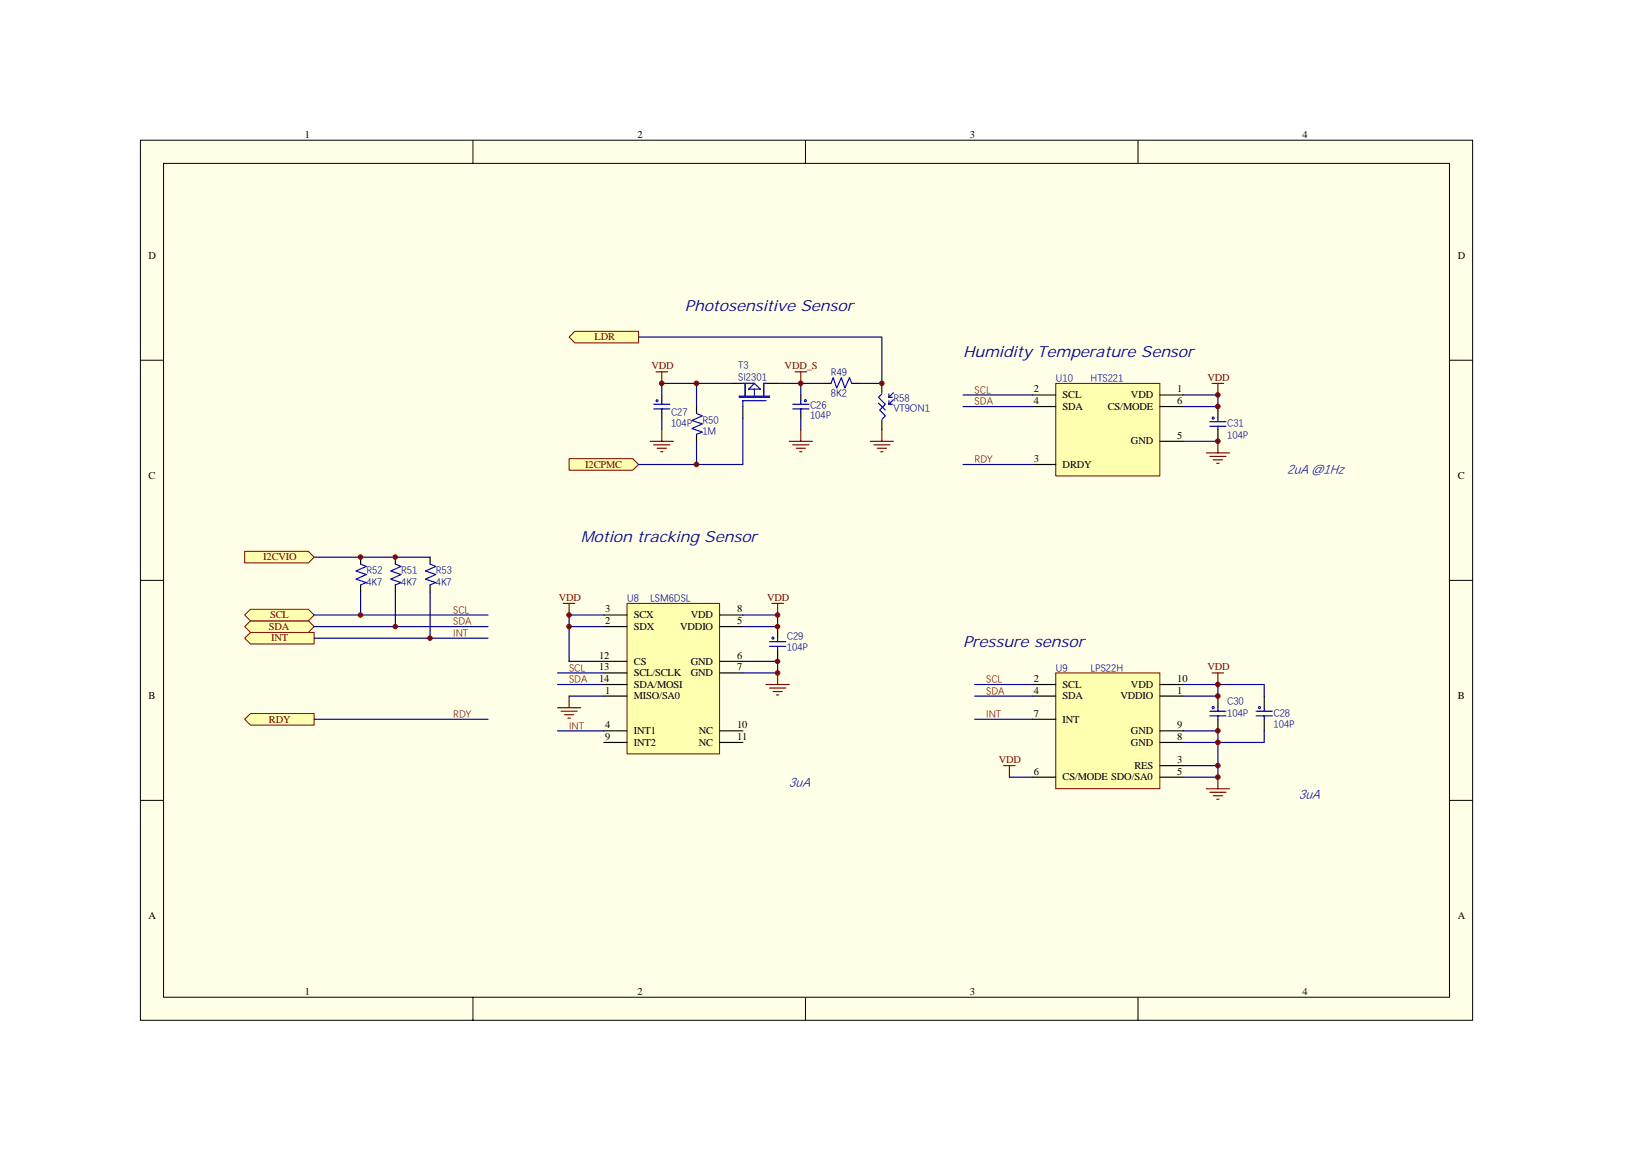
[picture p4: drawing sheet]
<svg xmlns="http://www.w3.org/2000/svg" width="297mm" height="210mm" viewBox="0 0 297 210" stroke-linecap="round" stroke-linejoin="round" font-family="sans-serif">
<path d="M25.4 25.4h241v159.1h-241z" fill="#ffffe8"/>
<g fill="none" stroke="#000" stroke-width=".18">
<path d="M25.4 25.4h241v159.1h-241zM29.6 29.5h232.6v150.9h-232.6zM85.6 25.4v4.1M145.7 25.4v4.1M205.9 25.4v4.1M25.4 65.2h4.2M262.2 65.2h4.2M25.4 105h4.2M262.2 105h4.2M25.4 144.8h4.2M262.2 144.8h4.2M85.6 180.4v4.2"/>
<path d="M145.7 180.4v4.2M205.9 180.4v4.2"/>
</g>
<path d="M191 121.7h18.8v20.9h-18.8z" fill="#ffffb0"/>
<path d="M191 121.7h18.8v20.9h-18.8z" fill="none" stroke="#800000" stroke-width=".18"/>
<g fill="none" stroke="#000" stroke-width=".21">
<path d="M159.5 69.3v1.7M159.5 76.1v1.6M186.8 125.9h4.2M186.8 123.8h4.2M186.8 130.1h4.2M209.8 125.9h4.2M209.8 123.8h4.2M209.8 138.5h4.2M209.8 134.3h4.2M209.8 132.2h4.2M220.3 125.9v2.1M220.3 130.1v2.1"/>
<path d="M186.8 140.6h4.2M209.8 140.6h4.2"/>
</g>
<g fill="none" stroke="#800000" stroke-width=".21">
<path d="M143.8 67.2h2.1M144.9 67.2v2.1M157.4 79.8h4.2M159.5 77.7v2.1M158.1 80.5h2.9M158.7 81.1h1.7M159.3 81.7h.4M181.5 138.5h2.1M182.6 138.5v2.1M219.3 121.7h2.1M220.3 121.7v2.1M218.2 142.7h4.2"/>
<path d="M218.9 143.3h2.9M219.5 143.9h1.7M220.1 144.5h.4M220.3 140.6v2.1"/>
</g>
<path d="M155.3 69.3h4.2M176.3 123.8h10.5M176.3 125.9h10.5M176.3 130.1h10.5" fill="none" stroke="#000080" stroke-width=".21"/>
<path d="M158.9 72.9l1.3 1.3M159.5 71.2l-.6 .7 1.3 1.2-1.1 1.1 1.1 1-.7 .6M160.8 71.9h.6M160.8 73.1h.6M161.6 71l-.8 .9v-.7M161.6 72.3l-.8 .8v-.6M218.9 129.5h2.9M218.9 128.6h2.9M220.3 128v.6M220.3 129.5v.6" fill="none" stroke="#00f" stroke-width=".21"/>
<circle cx="219.5" cy="128" r=".2" fill="#c0c0c0" stroke="#00f" stroke-width=".18"/>
<path d="M144.9 69.3h4.2" fill="none" stroke="#000080" stroke-width=".21"/>
<path d="M228.7 125.9v2.1M228.7 130.1v2.1" fill="none" stroke="#000" stroke-width=".21"/>
<path d="M227.2 129.5h3M227.2 128.6h3M228.7 128v.6M228.7 129.5v.6" fill="none" stroke="#00f" stroke-width=".21"/>
<circle cx="227.8" cy="128" r=".2" fill="#c0c0c0" stroke="#00f" stroke-width=".18"/>
<g fill="#ffffb0" stroke="#800000" stroke-width=".18">
<path d="M103 61l1-1.1h11.5v2.1h-11.5z" fill-rule="evenodd"/>
<path d="M44.3 115.4l1-1h11.5v2.1h-11.5z" fill-rule="evenodd"/>
</g>
<path d="M56.8 100.8h21M71.5 107.1v6.2M77.8 107.1v8.3" fill="none" stroke="#000080" stroke-width=".21"/>
<g fill="#ffffb0" stroke="#800000" stroke-width=".18">
<path d="M44.3 113.3l1-1h10.5l1 1-1 1.1h-10.5z" fill-rule="evenodd"/>
<path d="M44.3 111.2l1-1h10.5l1 1-1 1.1h-10.5z" fill-rule="evenodd"/>
</g>
<path d="M144.9 71.4v1.1M144.9 74.6v1" fill="none" stroke="#000" stroke-width=".21"/>
<path d="M143.4 74h2.9M143.4 73.1h2.9M144.9 72.5v.6M144.9 74v.6" fill="none" stroke="#00f" stroke-width=".21"/>
<path d="M145.6 72.3h.2v.3h-.2z" fill-rule="evenodd" fill="#c0c0c0" stroke="#00f" stroke-width=".18"/>
<path d="M140.7 113.3v2.1M140.7 117.5v2.1" fill="none" stroke="#000" stroke-width=".21"/>
<path d="M139.2 116.9h3M139.2 116.1h3M140.7 115.4v.7M140.7 116.9v.6" fill="none" stroke="#00f" stroke-width=".21"/>
<path d="M139.7 115.3h.3v.2h-.3z" fill-rule="evenodd" fill="#c0c0c0" stroke="#00f" stroke-width=".18"/>
<path d="M71.5 100.8v1.2M71.5 105.8v1.3M77.8 100.8v1.2M77.8 105.8v1.3" fill="none" stroke="#000" stroke-width=".21"/>
<path d="M71.5 102l1.1 .4-1.9 .9 1.9 .6-1.9 .9 1.9 .6-1.1 .4M77.8 102l1 .4-1.8 .9 1.8 .6-1.8 .9 1.8 .6-1 .4" fill="none" stroke="#00f" stroke-width=".21"/>
<path d="M191 69.4h18.8v16.7h-18.8z" fill="#ffffb0"/>
<path d="M191 69.3h18.8v16.8h-18.8z" fill="none" stroke="#800000" stroke-width=".18"/>
<path d="M186.8 71.4h4.2M186.8 73.5h4.2M209.8 79.8h4.2M209.8 71.4h4.2M209.8 73.5h4.2M220.3 73.5v2.1M220.3 77.7v2.1M186.8 84h4.2" fill="none" stroke="#000" stroke-width=".21"/>
<path d="M219.3 69.3h2.1M220.3 69.3v2.1M220.3 79.8v2.1M218.2 81.9h4.2M218.9 82.5h2.9M219.5 83.2h1.7M220.1 83.8h.4" fill="none" stroke="#800000" stroke-width=".21"/>
<path d="M218.9 77.1h2.9M218.9 76.3h2.9M220.3 75.6v.7M220.3 77.1v.6" fill="none" stroke="#00f" stroke-width=".21"/>
<circle cx="219.5" cy="75.6" r=".2" fill="#c0c0c0" stroke="#00f" stroke-width=".18"/>
<path d="M149.1 69.3h1.2M154.1 69.3h1.2M65.2 100.8v1.2M65.2 105.8v1.3" fill="none" stroke="#000" stroke-width=".21"/>
<path d="M150.3 69.3l.4-1 .7 1.9 .8-1.9 .6 1.9 .9-1.9 .4 1M65.2 102l1.1 .4-1.9 .9 1.9 .6-1.9 .9 1.9 .6-1.1 .4" fill="none" stroke="#00f" stroke-width=".21"/>
<path d="M65.2 107.1v4.1" fill="none" stroke="#000080" stroke-width=".21"/>
<path d="M44.3 99.7h11.5l1 1.1-1 1h-11.5z" fill-rule="evenodd" fill="#ffffb0" stroke="#800000" stroke-width=".18"/>
<path d="M56.8 111.2h31.5M56.8 113.3h31.5M56.8 115.4h31.5" fill="none" stroke="#000080" stroke-width=".21"/>
<path d="M113.5 109.2h16.7v27.2h-16.7z" fill="#ffffb0"/>
<path d="M113.4 109.1h16.8v27.3h-16.8z" fill="none" stroke="#800000" stroke-width=".18"/>
<g fill="none" stroke="#000" stroke-width=".21">
<path d="M109.2 113.3h4.2M109.2 111.2h4.2M109.2 119.6h4.2M130.2 113.3h4.2M130.2 111.2h4.2M130.2 119.6h4.2M109.2 125.9h4.2M109.2 132.2h4.2M109.2 121.7h4.2M109.2 134.3h4.2M109.2 123.8h4.2M130.2 132.2h4.2"/>
<path d="M130.2 121.7h4.2M130.2 134.3h4.2"/>
</g>
<g fill="none" stroke="#800000" stroke-width=".21">
<path d="M142.8 79.8h4.2M144.9 77.7v2.1M143.4 80.5h2.9M144 81.1h1.7M144.6 81.7h.5M101.9 109.1h2.1M103 109.1v2.1M139.6 109.1h2.1M140.7 109.1v2.1M100.9 128h4.1M101.5 128.6h2.9M102.1 129.3h1.7"/>
<path d="M102.7 129.9h.5M103 125.9v2.1M138.6 123.8h4.2M139.2 124.4h3M139.8 125.1h1.7M140.5 125.7h.4M140.7 121.7v2.1"/>
</g>
<g fill="none" stroke="#000080" stroke-width=".21">
<path d="M144.9 69.3v2.1M144.9 75.6v2.1M174.2 71.4h12.6M174.2 73.5h12.6M214 71.4h6.3v2.1h-6.3M214 79.8h6.3M174.2 84h12.6M214 123.8h14.7v2.1M214 132.2h6.3v8.4h-6.3M214 138.5h6.3M220.3 123.8v2.1h-6.3M228.7 132.2v2.1h-14.7"/>
<path d="M182.6 140.6h4.2"/>
</g>
<path d="M44.3 130.1l1-1h11.5v2h-11.5z" fill-rule="evenodd" fill="#ffffb0" stroke="#800000" stroke-width=".18"/>
<path d="M56.8 130.1h31.5" fill="none" stroke="#000080" stroke-width=".21"/>
<path d="M132.3 69.3h2.1M134.4 73.5v2.1M138.6 69.3h2.1" fill="none" stroke="#000" stroke-width=".21"/>
<path d="M133.7 71.6h5.5v.3h-5.5zM134.4 69.3h2.1M134.8 69.3v2.3M136.5 69.3l1 1.1h-2.1zM136.5 70.4v1.2M138.6 69.3h-.4v2.3M138.6 72.5h-4.2v1" fill="none" stroke="#00f" stroke-width=".21"/>
<path d="M103 83h11.5l1 1-1 1h-11.5z" fill-rule="evenodd" fill="#ffffb0" stroke="#800000" stroke-width=".18"/>
<path d="M118.7 67.2h2.1M119.7 67.2v2.1" fill="none" stroke="#800000" stroke-width=".21"/>
<path d="M119.7 71.4v1.1M119.7 74.6v1" fill="none" stroke="#000" stroke-width=".21"/>
<path d="M118.3 74h2.9M118.3 73.1h2.9M119.7 72.5v.6M119.7 74v.6" fill="none" stroke="#00f" stroke-width=".21"/>
<circle cx="118.9" cy="72.5" r=".19" fill="#c0c0c0" stroke="#00f" stroke-width=".18"/>
<g fill="none" stroke="#000080" stroke-width=".21">
<path d="M115.5 61h44v8.3M119.7 75.6v2.1M126 69.3v4.2M126 79.8v4.2M132.3 69.3h-12.6v2.1M134.4 75.6v8.4h-18.9M140.7 69.3h4.2M103 113.3h6.2M109.2 111.2h-6.2v8.4h6.2M134.4 111.2h6.3v2.1h-6.3M134.4 119.6h6.3v2.1h-6.3M100.9 121.7h8.3"/>
<path d="M100.9 123.8h8.3M100.9 132.2h8.3M103 125.9h6.2"/>
</g>
<path d="M126 73.5v1.3M126 78.5v1.3" fill="none" stroke="#000" stroke-width=".21"/>
<path d="M126 74.8l1.1 .4-1.9 .9 1.9 .6-1.9 .8 1.9 .6-1.1 .4" fill="none" stroke="#00f" stroke-width=".21"/>
<path d="M117.6 79.8h4.2M119.7 77.7v2.1M118.3 80.5h2.9M118.9 81.1h1.7M119.5 81.7h.4" fill="none" stroke="#800000" stroke-width=".21"/>
<g fill="#800000" stroke="#800000" stroke-width=".18">
<circle cx="220.3" cy="140.6" r=".42"/>
<circle cx="220.3" cy="123.8" r=".42"/>
<circle cx="159.5" cy="69.3" r=".41"/>
<circle cx="144.8" cy="69.3" r=".42"/>
<circle cx="220.3" cy="125.9" r=".42"/>
<circle cx="220.3" cy="132.2" r=".42"/>
<circle cx="71.5" cy="113.3" r=".4"/>
<circle cx="77.8" cy="115.4" r=".4"/>
<circle cx="71.5" cy="100.8" r=".4"/>
<circle cx="220.3" cy="71.4" r=".42"/>
<circle cx="220.3" cy="79.8" r=".42"/>
<circle cx="220.3" cy="73.5" r=".42"/>
<circle cx="65.2" cy="111.2" r=".4"/>
<circle cx="65.2" cy="100.8" r=".4"/>
<circle cx="140.7" cy="111.2" r=".41"/>
<circle cx="140.7" cy="121.7" r=".41"/>
<circle cx="102.9" cy="111.2" r=".41"/>
<circle cx="220.3" cy="134.3" r=".42"/>
<circle cx="220.3" cy="138.5" r=".42"/>
<circle cx="119.7" cy="69.3" r=".42"/>
<circle cx="126" cy="84" r=".42"/>
<circle cx="126" cy="69.3" r=".42"/>
<circle cx="102.9" cy="113.3" r=".41"/>
<circle cx="140.7" cy="119.6" r=".41"/>
<circle cx="140.7" cy="113.3" r=".41"/>
</g>
<g font-size="2.8" fill="#000080">
<text x="123.9" y="56.2">Photosensitive Sensor</text>
<text x="174.2" y="64.6">Humidity Temperature Sensor</text>
<text x="105" y="98.1">Motion tracking Sensor</text>
<text x="174.2" y="116.9">Pressure sensor</text>
</g>
<g font-size="2.3" fill="#0000bf">
<text x="232.9" y="85.6">2uA @1Hz</text>
<text x="142.8" y="142.2">3uA</text>
<text x="235" y="144.3">3uA</text>
</g>
<g font-size="1.9">
<text x="55.2" y="24.9">1</text>
<text x="115.3" y="24.9">2</text>
<text x="175.5" y="24.9">3</text>
<text x="235.6" y="24.9">4</text>
<text x="26.9" y="46.9">D</text>
<text x="263.7" y="46.9">D</text>
<text x="187" y="71">2</text>
<text x="213" y="71">1</text>
<text x="187" y="73.1">4</text>
<text x="192.2" y="74.1">SDA</text>
<text x="192.2" y="72">SCL</text>
<text x="200.4" y="74.1">CS/MODE</text>
<text x="204.6" y="72">VDD</text>
<text x="213" y="73.1">6</text>
<text x="187" y="83.5">3</text>
<text x="204.6" y="80.4">GND</text>
<text x="213" y="79.4">5</text>
<text x="26.9" y="86.7">C</text>
<text x="192.2" y="84.6">DRDY</text>
<text x="263.7" y="86.7">C</text>
<text x="109.4" y="112.9">2</text>
<text x="109.4" y="110.8">3</text>
<text x="114.7" y="113.9">SDX</text>
<text x="114.7" y="111.8">SCX</text>
<text x="123.1" y="113.9">VDDIO</text>
<text x="125" y="111.8">VDD</text>
<text x="133.3" y="112.9">5</text>
<text x="133.3" y="110.8">8</text>
<text x="108.4" y="119.1">12</text>
<text x="133.3" y="119.1">6</text>
<text x="108.4" y="121.2">13</text>
<text x="108.4" y="123.3">14</text>
<text x="109.4" y="125.4">1</text>
<text x="114.7" y="120.2">CS</text>
<text x="114.7" y="122.3">SCL/SCLK</text>
<text x="114.7" y="124.4">SDA/MOSI</text>
<text x="125" y="120.2">GND</text>
<text x="125" y="122.3">GND</text>
<text x="133.3" y="121.2">7</text>
<text x="187" y="123.3">2</text>
<text x="187" y="125.4">4</text>
<text x="192.2" y="124.4">SCL</text>
<text x="204.6" y="124.4">VDD</text>
<text x="213" y="125.4">1</text>
<text x="213" y="123.3">10</text>
<text x="26.9" y="126.5">B</text>
<text x="109.4" y="131.7">4</text>
<text x="114.7" y="126.5">MISO/SA0</text>
<text x="133.3" y="131.7">10</text>
<text x="187" y="129.6">7</text>
<text x="192.2" y="126.5">SDA</text>
<text x="192.2" y="130.7">INT</text>
<text x="202.7" y="126.5">VDDIO</text>
<text x="213" y="131.7">9</text>
<text x="263.7" y="126.5">B</text>
<text x="109.4" y="133.8">9</text>
<text x="114.7" y="132.8">INT1</text>
<text x="114.7" y="134.9">INT2</text>
<text x="126.4" y="132.8">NC</text>
<text x="126.4" y="134.9">NC</text>
<text x="133.3" y="133.8">11</text>
<text x="204.6" y="134.9">GND</text>
<text x="204.6" y="132.8">GND</text>
<text x="213" y="133.8">8</text>
<text x="187" y="140.1">6</text>
<text x="192.2" y="141.2">CS/MODE SDO/SA0</text>
<text x="205.2" y="139.1">RES</text>
<text x="213" y="138">3</text>
<text x="213" y="140.1">5</text>
<text x="26.9" y="166.3">A</text>
<text x="263.7" y="166.3">A</text>
<text x="55.2" y="179.9">1</text>
<text x="115.3" y="179.9">2</text>
<text x="175.5" y="179.9">3</text>
<text x="235.6" y="179.9">4</text>
</g>
<g font-size="1.9" fill="#800000">
<text x="107.6" y="61.6">LDR</text>
<text x="117.8" y="66.8">VDD</text>
<text x="141.9" y="66.8">VDD_S</text>
<text x="218.4" y="68.9">VDD</text>
<text x="105.9" y="84.6">I2CPMC</text>
<text x="47.6" y="101.3">I2CVIO</text>
<text x="48.7" y="113.9">SDA</text>
<text x="48.9" y="111.8">SCL</text>
<text x="101.1" y="108.7">VDD</text>
<text x="138.8" y="108.7">VDD</text>
<text x="49.1" y="116">INT</text>
<text x="218.4" y="121.2">VDD</text>
<text x="48.7" y="130.7">RDY</text>
<text x="180.7" y="138">VDD</text>
</g>
<g font-size="1.8" fill="#000080">
<text x="133.6" y="68.7">SI2301</text>
<text x="133.6" y="66.6">T3</text>
<text x="150.3" y="67.9">R49</text>
<text x="150.3" y="71.6">8K2</text>
<text x="191" y="68.9">U10</text>
<text x="197.3" y="68.9">HTS221</text>
<text x="121.4" y="75">C27</text>
<text x="121.4" y="77.1">104P</text>
<text x="127.1" y="76.5">R50</text>
<text x="146.5" y="73.7">C26</text>
<text x="146.5" y="75.6">104P</text>
<text x="161.6" y="74.4">VT9ON1</text>
<text x="161.6" y="72.5">R58</text>
<text x="222" y="77.1">C31</text>
<text x="127.1" y="78.5">1M</text>
<text x="222" y="79.2">104P</text>
<text x="66.3" y="103.7">R52</text>
<text x="66.3" y="105.8">4K7</text>
<text x="72.6" y="103.7">R51</text>
<text x="72.6" y="105.8">4K7</text>
<text x="78.8" y="103.7">R53</text>
<text x="78.8" y="105.8">4K7</text>
<text x="113.4" y="108.7">U8</text>
<text x="117.6" y="108.7">LSM6DSL</text>
<text x="142.3" y="115.6">C29</text>
<text x="142.3" y="117.5">104P</text>
<text x="191" y="121.3">U9</text>
<text x="197.3" y="121.3">LPS22H</text>
<text x="222" y="127.4">C30</text>
<text x="222" y="129.5">104P</text>
<text x="230.4" y="129.5">C28</text>
<text x="230.4" y="131.6">104P</text>
</g>
<g font-size="1.8" fill="#800000">
<text x="176.3" y="71">SCL</text>
<text x="176.3" y="73.1">SDA</text>
<text x="176.3" y="83.6">RDY</text>
<text x="82" y="112.9">SDA</text>
<text x="82" y="110.8">SCL</text>
<text x="82" y="115">INT</text>
<text x="103" y="123.4">SDA</text>
<text x="103" y="121.3">SCL</text>
<text x="178.4" y="125.5">SDA</text>
<text x="178.4" y="123.4">SCL</text>
<text x="82" y="129.7">RDY</text>
<text x="103" y="131.8">INT</text>
<text x="178.4" y="129.7">INT</text>
</g>
</svg>
